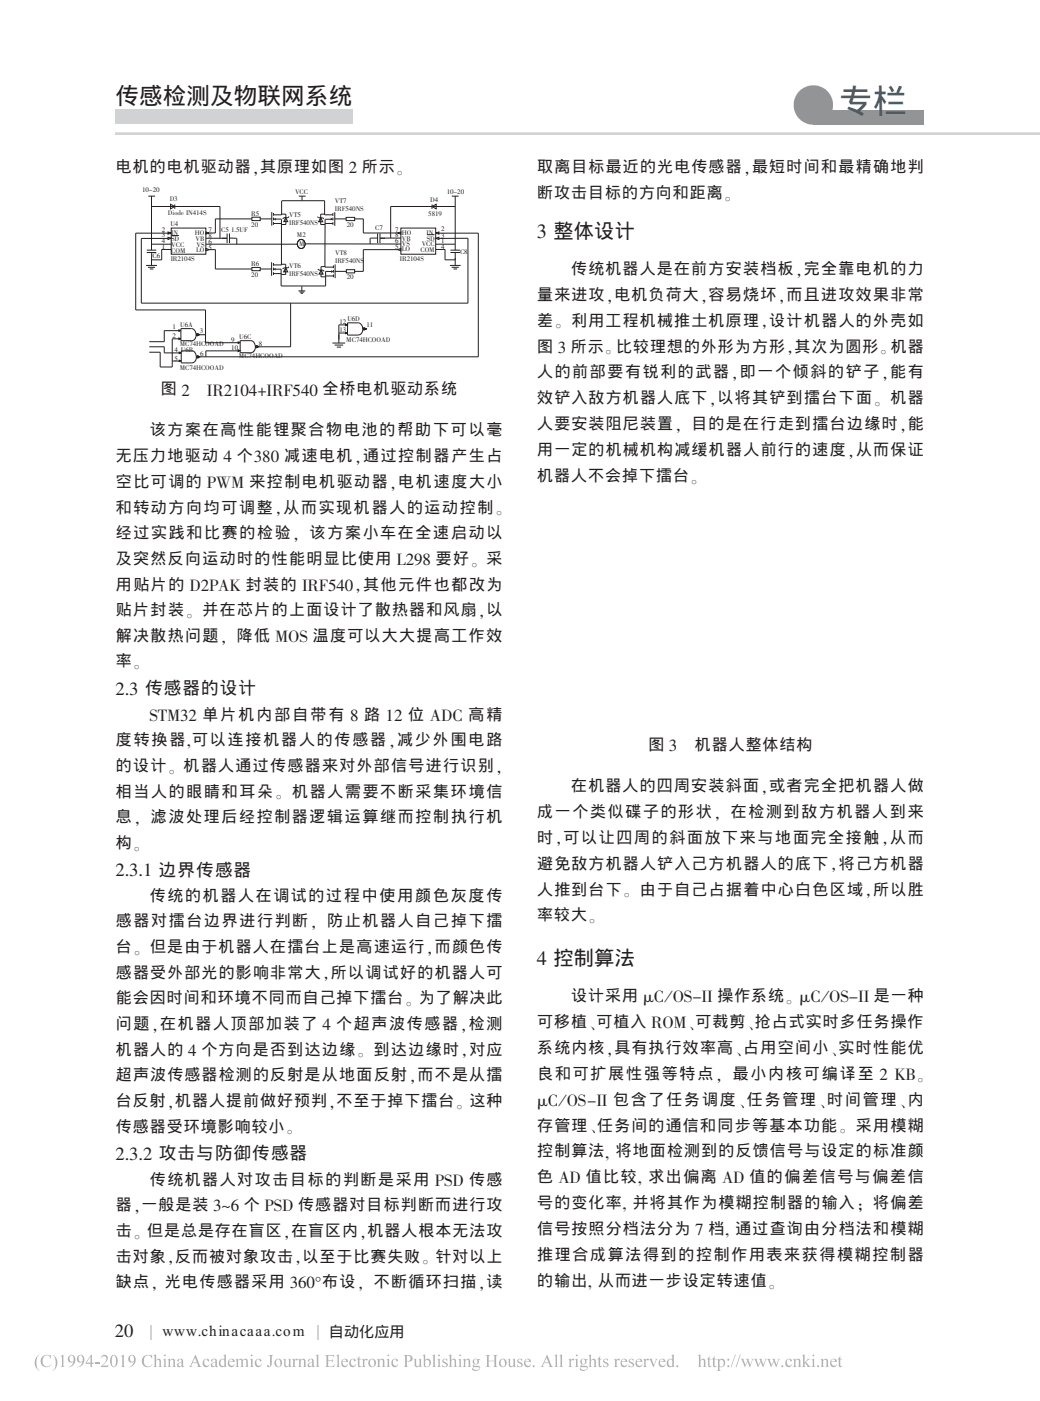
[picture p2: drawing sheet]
<svg xmlns="http://www.w3.org/2000/svg" width="216mm" height="291mm" viewBox="0 0 216 291" stroke-linecap="round" stroke-linejoin="round" font-family="sans-serif">
<path d="M24 27.8h192M66.1 275.2v3" fill="none" stroke="#d1d2d4" stroke-width=".28"/>
<path d="M31.4 275.2v3" fill="none" stroke="#d1d2d4" stroke-width=".32"/>
<path d="M57.1 45.5h1.3M58.5 45.5v9.5M58.5 44.5h.9v2.1h-.9M59.3 45.2l.5 .8h-.9zM60 45l-.2 .2h-.9l-.2 .3" fill="none" stroke="#231f20" stroke-width=".21"/>
<path d="M56.8 45.5l.5-.3v.6z" fill-rule="evenodd" fill="#231f20"/>
<g fill="none" stroke="#231f20" stroke-width=".21">
<path d="M28.2 48.4h6.7M29.4 49.5h5.5M30.3 55.1h2.3M30.5 52h2M30.5 52.5h2M30.7 55.5h1.5M30.8 40.7h1.4M31.1 55.9h.8M31.5 40.7v11.3M31.5 53.6v1.5M31.5 50.7h4.1M31.5 42.9h14.2v6.6"/>
<path d="M34.9 48.2l.7 .2-.7 .2zM34.9 49.3l.7 .2-.7 .2zM35.4 42.4l.9 .5-.9 .5zM35.6 51.8h-2v2.2h-2.1v-1.5M35.6 47.4h7.2v5.4h-7.2zM36.3 42.5v.9M42.8 48.2l.7 .2-.7 .2zM42.8 51.6l.7 .3-.7 .2zM42.8 50.7h18.9M42.8 49.5h4.4M47.2 48.5v2M47.7 48.5v2"/>
<path d="M47.7 49.5h1.4M49.2 49.5v1.2M52.3 45.5h-7.6v2.9h-1.2M52.3 45.1h1.7v.7h-1.7zM54 45.5h2.4M56.4 44.1v2.8M56.8 44.2v.6M56.8 45.2v.5M56.8 46.1v.6M56.8 46.4h1.7M58.5 41.8v2.8h-1.7"/>
</g>
<path d="M61.9 50.1a.89 .89 0 0 1 1.4 .1 .89 .89 0 0 1-.4 1.3 .91 .91 0 0 1-1-.4 .91 .91 0 0 1 0-1z" fill-rule="evenodd" fill="#fff"/>
<path d="M43.5 51.9h1.2v4M57.1 55.9h1.3M58.4 57h.9M58.5 54.9h.8v2.1M59.3 55.6l.5 .9h-.9zM60 55.4l-.2 .2-.9 .1-.2 .2M61.9 50.1a.89 .89 0 0 1 1.4 .1 .89 .89 0 0 1-.4 1.3 .91 .91 0 0 1-1-.4 .91 .91 0 0 1 0-1z" fill="none" stroke="#231f20" stroke-width=".21"/>
<path d="M56.7 55.9l.6-.3v.6z" fill-rule="evenodd" fill="#231f20"/>
<g fill="none" stroke="#231f20" stroke-width=".21">
<path d="M44.7 55.9h7.6M52.3 55.6h1.7v.6h-1.7zM54 55.9h2.4M56.4 54.5v2.8M56.8 54.6v.6M56.8 55.6v.6M56.8 56.5v.6M56.8 55h1.7M56.8 56.8h1.6M58.4 55.9v3.5h9.2M58.5 41.7h8.9M65.9 45l.2 .2 .9 .1 .2 .2"/>
<path d="M66.6 45.2l.4 .9h-.8zM67.5 44.5h-.9v2.1h.9M67.6 45.5h1.2"/>
</g>
<path d="M68.7 45.2l.5 .3-.5 .3z" fill-rule="evenodd" fill="#231f20"/>
<g fill="none" stroke="#231f20" stroke-width=".21">
<path d="M63.4 50.7h19.9M66 55.9l.3 .2h.8l.2 .3M66.7 57.5h.9M66.7 56.1l.4 .8h-.8zM67.4 41.7v2.9M67.5 44.6h1.6M67.5 46.4h1.6M67.5 45.5v7.1M67.6 55.4h-.9v2.1M67.6 56.4h1.3M69.1 44.2v.6M69.1 45.2v.6"/>
<path d="M69.1 46.1v.6M69.5 44.1v2.8M69.5 45.5h2.4M71.9 45.1h1.8v.7h-1.8zM73.7 45.5h1.8v2.9h7.1M76.9 49.5v1.2M76.9 49.5h1.5M78.4 48.5v2M78.9 48.5v2M78.9 49.5h1.1M79 49.5h4.3M82.6 48.4l.7-.2v.4z"/>
<path d="M82.6 51.9l.7-.3v.5zM82.6 51.9h-7.1v4.5M83.3 47.4h7.2v5.4h-7.2zM88.9 42.9h5.6M89.7 42.9l.9-.5v1zM89.7 42.5v.9M90.5 48.4l.7-.2v.4zM90.5 49.5l.7-.2v.4zM90.5 50.7h4M90.5 51.8h1.9v2.2h2.1M91.2 48.4h8.1M93.5 55.1h2.2"/>
<path d="M93.6 52h1.9M93.6 52.5h1.9M93.8 55.5h1.5M93.8 40.7h1.4M94.2 55.9h.7M94.5 40.7v11.3M94.5 52.5v2.6M97.2 49.5h-6"/>
</g>
<path d="M68.8 56.1l.5 .3-.5 .3z" fill-rule="evenodd" fill="#231f20"/>
<path d="M67.5 52.6v2.9h1.8M67.6 57.3h1.7M67.6 56.4v3M69.3 55.1v.6M69.3 56.1v.5M69.3 57v.6M69.5 56.4h2.4M69.6 54.9v2.9M71.9 56h1.8v.7h-1.8zM73.7 56.4h1.8M37.6 68.3h2.2a1.3 1.3 0 0 1 1 1.2 1.3 1.3 0 0 1-1 1.3h-2.2z" fill="none" stroke="#231f20" stroke-width=".21"/>
<circle cx="40.9" cy="69.5" r=".19" fill="#fff"/>
<g fill="none" stroke="#231f20" stroke-width=".21">
<path d="M37.1 68.5l.5 .2-.5 .1zM37.1 70.2l.5 .2-.5 .1zM37.6 72.9h2.3a1.31 1.31 0 0 1 .9 1.2 1.31 1.31 0 0 1-.9 1.3h-2.3zM41.1 69.3l.5 .2-.5 .2z"/>
<circle cx="40.9" cy="69.5" r=".19"/>
</g>
<circle cx="41" cy="74.1" r=".18" fill="#fff"/>
<g fill="none" stroke="#231f20" stroke-width=".21">
<path d="M31 72h3.1v1.3h3.1M35.8 75h1.4M37.1 68.7h-3v2.3h-3.1M37.1 70.4h-1.3v5.8h-2.5v-3h-2.3M37.2 73.1l.4 .2-.4 .1zM37.2 74.8l.4 .2-.4 .1zM41.2 74l.4 .1-.4 .2zM41.6 69.5h1.1M42.7 64.4v6.8h6.8M49.9 70.8h2.2a1.3 1.3 0 0 1 1 1.2 1.3 1.3 0 0 1-1 1.3h-2.2z"/>
<circle cx="41" cy="74.1" r=".18"/>
</g>
<circle cx="53.3" cy="72" r=".19" fill="#fff"/>
<g fill="none" stroke="#231f20" stroke-width=".21">
<path d="M41.6 74.1h57.7M49.5 71l.4 .1-.4 .2zM49.5 72.7l.4 .1-.4 .2zM49.5 72.9h-6.7v1.2M53.4 71.9l.5 .1-.5 .2zM72.2 67.1h2.2a1.32 1.32 0 0 1 1 1.2 1.32 1.32 0 0 1-1 1.3h-2.2z"/>
<circle cx="53.3" cy="72" r=".19"/>
</g>
<circle cx="75.6" cy="68.3" r=".19" fill="#fff"/>
<g fill="none" stroke="#231f20" stroke-width=".21">
<path d="M28.2 48.4v16h14.5M35.6 48.9h1.5M62.1 40.7h1.4M62.7 59.5v.9M62.7 40.7v1M88.7 48.7h1.5M88.9 42.9h-7.8v6.6M97.2 49.5v13.5h-67.8v-13.5M99.3 48.4v25.7M60.4 63v9h-6.5M62 60.4h1.4M62.2 60.7h1"/>
<path d="M62.4 60.9h.5M69 71.3h2.7M69.5 71.7h1.8M70 72.1h.8M70.4 69.2h1.4M71.8 67.3l.4 .2-.4 .2zM71.8 69l.4 .2-.4 .1zM71.8 67.5h-1.4v3.8M75.8 68.2l.4 .1-.4 .2z"/>
<circle cx="75.6" cy="68.3" r=".19"/>
</g>
<g fill="#939598">
<path d="M169 22.8h23v3.1h-23z" fill-rule="evenodd"/>
<circle cx="168.9" cy="21.8" r="4.1"/>
</g>
<path d="M24 22.7h49.3v3h-49.3z" fill-rule="evenodd" fill="#d1d2d4"/>
<g fill="#b3b3b3">
<path d="M153.7 281.3h.1l-.8 2.7h-.2z" fill-rule="evenodd"/>
<path d="M8.9 281.7a1.78 1.78 0 0 1 1.5-.2l.1-.1 .1 .9a.92 .92 0 0 0-1.1-.7 .92 .92 0 0 0-.6 1.1 .98 .98 0 0 0 .6 1.1 .98 .98 0 0 0 1.2-.5 1.24 1.24 0 0 1-1.9 .3 1.24 1.24 0 0 1 .1-1.9z" fill-rule="evenodd"/>
<path d="M91 281.5a.2 .2 0 0 1 .4 0 .2 .2 0 0 1-.4 0zM90.8 282.4l.5-.2 .1 1.5 .2 .2h-.8l.2-.1 .1-.2-.1-1.1z" fill-rule="evenodd"/>
<path d="M12.5 281.7l.7-.3v2.3l.3 .2h-.9l.2-.1 .1-1.7-.1-.4z" fill-rule="evenodd"/>
<path d="M46.4 281.5l.5-.2v2.4l.3 .1-.6 .2v-.3a.74 .74 0 0 1-1 0 .74 .74 0 0 1-.1-1l.5-.5 .6 .2v-.7zM46 282.5a.75 .75 0 0 0-.2 .7 .75 .75 0 0 0 .6 .5l.2-.1v-.8a.38 .38 0 0 0-.2-.4 .38 .38 0 0 0-.4 .1z" fill-rule="evenodd"/>
<path d="M16.3 281.5a.86 .86 0 0 1 1.1 .2 .86 .86 0 0 1 .1 1 1.38 1.38 0 0 1-1.5 1.2 1.21 1.21 0 0 0 1.1-1 .78 .78 0 0 1-1.1-.2 .78 .78 0 0 1 .3-1.2zM16.4 281.7a.64 .64 0 0 0-.1 .8 .64 .64 0 0 0 .8 .3 .74 .74 0 0 0-.5-1.2z" fill-rule="evenodd"/>
<path d="M122.2 281.5l.5-.2v1.2a.55 .55 0 0 1 .7-.2 .55 .55 0 0 1 .4 .7v.7l.2 .2h-.8l.2-.2v-1a.35 .35 0 0 0-.3-.3 .35 .35 0 0 0-.4 .3v1l.3 .2h-.8l.2-.1v-.2v-1.8v-.2z" fill-rule="evenodd"/>
<path d="M115.1 281.5l.6-.2v2.3v.2l.3 .1h-.9l.3-.1v-.2v-1.8l-.1-.2z" fill-rule="evenodd"/>
<path d="M21.2 281.6a.77 .77 0 0 1 1.1 .2 .77 .77 0 0 1-.2 1.1l-.8 .8h.9l.3-.2-.1 .4h-1.5a2.08 2.08 0 0 0 1.1-2 .62 .62 0 0 0-1 .2z" fill-rule="evenodd"/>
<path d="M23.2 281.6a.75 .75 0 0 1 .9-.1 .75 .75 0 0 1 .3 .9 1.09 1.09 0 0 1-1 1.5 1.75 1.75 0 0 1-.2-2.3zM23.5 281.5a2.28 2.28 0 0 0 0 2.3l.1 .1a1.76 1.76 0 0 0 .3-2.2z" fill-rule="evenodd"/>
<path d="M25 281.7l.7-.3v2.4l.3 .1h-.9l.3-.2v-1.6v-.4z" fill-rule="evenodd"/>
<path d="M89.7 281.5l.6-.2v2.4l.3 .2h-.9l.3-.1v-2.1z" fill-rule="evenodd"/>
<path d="M29.9 281.7a1.76 1.76 0 0 1 1.5-.2l.2-.1v.9a.9 .9 0 0 0-1.1-.7 .9 .9 0 0 0-.6 1.1 .96 .96 0 0 0 .6 1.1 .96 .96 0 0 0 1.2-.5 1.24 1.24 0 0 1-1.9 .3 1.24 1.24 0 0 1 .1-1.9z" fill-rule="evenodd"/>
<path d="M166.5 281.5l.6-.2v1.7l.6-.5-.1-.2h.7l-.9 .6 1 1h-.8l.1-.2-.6-.7v.8l.3 .1h-.9h.2l.1-.3v-1.9z" fill-rule="evenodd"/>
<path d="M34.1 281.5a.18 .18 0 0 1 .3 0 .18 .18 0 0 1-.3 0zM33.8 282.4l.6-.2v1.5l.3 .2h-.9l.3-.1v-.2v-1.1z" fill-rule="evenodd"/>
<path d="M34.7 282.4l.6-.2v.3a.54 .54 0 0 1 .7-.3 .54 .54 0 0 1 .3 .7v.8l.3 .2h-.8l.2-.2v-1l-.2-.3-.5 .3v1l.3 .2h-.9l.3-.1v-.2v-1.1z" fill-rule="evenodd"/>
<path d="M36.9 282.5a.62 .62 0 0 1 .7-.3 .62 .62 0 0 1 .4 .6v.9h.3l-.4 .3-.2-.3a.51 .51 0 0 1-.9 .1 .51 .51 0 0 1 .4-.8l.5-.1v-.3a.32 .32 0 0 0-.4-.2 .32 .32 0 0 0-.2 .4h-.2zM37.1 283.3a.34 .34 0 0 0 .1 .5 .34 .34 0 0 0 .5-.2v-.6z" fill-rule="evenodd"/>
<path d="M139.4 281.5l.5-.2v2.4l.3 .1-.6 .2v-.3a.74 .74 0 0 1-1 0 .74 .74 0 0 1 0-1l.4-.5 .6 .2v-.7zM139 282.5a.77 .77 0 0 0 .5 1.2l.1-.1v-.8a.39 .39 0 0 0-.2-.4 .39 .39 0 0 0-.4 .1z" fill-rule="evenodd"/>
<path d="M40.6 281.4l.9 2.1 .4 .4h-1l.2-.1-.1-.7h-1l-.3 .6 .3 .2h-.8l.3-.2zM40.5 282l-.5 1h.9z" fill-rule="evenodd"/>
<path d="M44 282.4a.62 .62 0 0 1 .7-.2 .62 .62 0 0 1 .3 .6l.1 .9h.2l-.4 .3-.2-.3a.51 .51 0 0 1-.9 .1 .51 .51 0 0 1 .5-.8l.4-.1v-.3a.36 .36 0 0 0-.4-.2 .36 .36 0 0 0-.3 .4l-.1-.1zM44.1 283.3v.2l.1 .3 .5-.2v-.6z" fill-rule="evenodd"/>
<path d="M156.6 282.3h.7l-.2 .1 .5 1.1 .3-.8-.3-.4h.7l-.1 .2 .4 1 .4-1.1-.3-.1h.5l-.7 1.7-.5-1.1-.6 1.1-.6-1.5z" fill-rule="evenodd"/>
<path d="M14.4 281.5a.93 .93 0 0 1 1.2 .3 .93 .93 0 0 1 0 1.2 1.34 1.34 0 0 1-1.5 .9 1.26 1.26 0 0 0 1.1-1 .77 .77 0 0 1-1.1-.3 .77 .77 0 0 1 .3-1.1zM14.7 281.6a.64 .64 0 0 0-.3 .8 .64 .64 0 0 0 .9 .3 .99 .99 0 0 0-.4-1.2z" fill-rule="evenodd"/>
<path d="M83.8 281.4h.9a.76 .76 0 0 1 1 .9 .76 .76 0 0 1-1.2 .5v.9l.3 .2h-1l.3-.1v-.3v-1.8zM84.5 281.6v1.1a.57 .57 0 0 0 .8-.6 .57 .57 0 0 0-.8-.5z" fill-rule="evenodd"/>
<path d="M31.8 281.5l.6-.2v1.2a.54 .54 0 0 1 .7-.3 .54 .54 0 0 1 .3 .8v.8l.3 .1h-.9l.3-.2v-1a.35 .35 0 0 0-.3-.3 .35 .35 0 0 0-.4 .3v1.1l.3 .1h-.8l.2-.2v-2z" fill-rule="evenodd"/>
<path d="M53.2 282.5a.56 .56 0 0 1 .6-.3 .56 .56 0 0 1 .4 .5 .27 .27 0 0 1-.3 0 .27 .27 0 0 1-.1-.3 .6 .6 0 0 0-.6 .3 .6 .6 0 0 0 .2 .8 .55 .55 0 0 0 .5 .2 .55 .55 0 0 0 .5-.4 .76 .76 0 0 1-1 .6 .76 .76 0 0 1-.5-1z" fill-rule="evenodd"/>
<path d="M55.7 281.4h1.1l-.4 .3v1.4a.58 .58 0 0 1-.2 .7 .58 .58 0 0 1-.7-.1l.1-.2 .4 .4 .1-.2v-2z" fill-rule="evenodd"/>
<path d="M56.9 283.1a.85 .85 0 0 1 1.7 0 .85 .85 0 0 1-1.7 0zM57.5 282.4a.99 .99 0 0 0 .4 1.5 .85 .85 0 0 0 .3-.9 .85 .85 0 0 0-.6-.7z" fill-rule="evenodd"/>
<path d="M60.6 282.4l.6-.2v.4l.3-.3h.3a.23 .23 0 0 1-.1 .3 .23 .23 0 0 1-.3-.1l-.2 .2v1l.3 .2h-.9l.3-.1v-1.3z" fill-rule="evenodd"/>
<path d="M64.1 282.4a.62 .62 0 0 1 .7-.2 .62 .62 0 0 1 .4 .6v.9h.2l-.3 .3-.3-.3a.51 .51 0 0 1-.9 .1 .51 .51 0 0 1 .5-.8l.4-.1v-.3a.36 .36 0 0 0-.4-.2 .36 .36 0 0 0-.2 .4l-.2-.1zM64.2 283.3v.2l.2 .3 .4-.2v-.6z" fill-rule="evenodd"/>
<path d="M65.5 281.5l.6-.2v2.4l.3 .2h-.9l.3-.1v-2.1z" fill-rule="evenodd"/>
<path d="M69.8 281.5l.6-.2v2.3v.2l.3 .1h-.9l.3-.1v-.2v-1.8l-.1-.2z" fill-rule="evenodd"/>
<path d="M71.1 282.5a.67 .67 0 0 1 .7-.3 .67 .67 0 0 1 .5 .7h-1.2a.6 .6 0 0 0 .4 .7 .6 .6 0 0 0 .7-.3 .73 .73 0 0 1-.9 .7 .73 .73 0 0 1-.4-1.1zM71.3 282.4l-.2 .4h.8a.4 .4 0 0 0-.2-.4 .4 .4 0 0 0-.4 0z" fill-rule="evenodd"/>
<path d="M72.8 282.5a.56 .56 0 0 1 .6-.3 .56 .56 0 0 1 .4 .5 .27 .27 0 0 1-.3 0 .27 .27 0 0 1-.1-.3 .6 .6 0 0 0-.6 .3 .6 .6 0 0 0 .2 .8 .55 .55 0 0 0 .5 .2 .55 .55 0 0 0 .5-.4 .76 .76 0 0 1-1 .6 .76 .76 0 0 1-.4-1z" fill-rule="evenodd"/>
<path d="M75.1 282.4l.6-.2v.4l.4-.4a.18 .18 0 0 1 .2 .1 .18 .18 0 0 1-.1 .3l-.3-.1-.2 .2v1.1l.3 .1h-.9l.2-.1 .1-.2-.1-1.1z" fill-rule="evenodd"/>
<path d="M76.4 283.1a.85 .85 0 0 1 1.7 0 .85 .85 0 0 1-1.7 0zM77 282.5a.86 .86 0 0 0 .5 1.3 .91 .91 0 0 0-.4-1.5z" fill-rule="evenodd"/>
<path d="M107.6 282.4l.8-.2v.6a.44 .44 0 0 0-.3-.4 .44 .44 0 0 0-.5 .1l.3 .4a.59 .59 0 0 1 .6 .8 .59 .59 0 0 1-.9 .2l-.2 .1v-.6a.48 .48 0 0 0 .4 .4 .48 .48 0 0 0 .5-.2l-.1-.2-.8-.6z" fill-rule="evenodd"/>
<path d="M80.5 281.5a.19 .19 0 0 1 .3 0 .19 .19 0 0 1-.3 0zM80.2 282.4l.6-.2v1.6l.3 .1h-.8l.2-.2v-1.2z" fill-rule="evenodd"/>
<path d="M137 282.5a.67 .67 0 0 1 .8-.3 .67 .67 0 0 1 .4 .7h-1.1a.6 .6 0 0 0 .3 .8 .6 .6 0 0 0 .8-.4 .74 .74 0 0 1-1 .7 .74 .74 0 0 1-.4-1.1zM137.2 282.4l-.1 .4h.7a.39 .39 0 0 0-.2-.4 .39 .39 0 0 0-.4 0z" fill-rule="evenodd"/>
<path d="M47.6 282.5a.67 .67 0 0 1 .7-.3 .67 .67 0 0 1 .5 .7h-1.2a.6 .6 0 0 0 .4 .8 .6 .6 0 0 0 .7-.4 .74 .74 0 0 1-.9 .7 .74 .74 0 0 1-.5-1.1zM47.7 282.4l-.1 .4h.8a.39 .39 0 0 0-.2-.4 .39 .39 0 0 0-.5 0z" fill-rule="evenodd"/>
<path d="M85.8 282.3h.6v1.1a.36 .36 0 0 0 .3 .4 .36 .36 0 0 0 .4-.3v-1.1l-.2-.1h.6v1.4l.2 .1-.6 .2v-.3a.54 .54 0 0 1-.6 .3 .54 .54 0 0 1-.4-.7v-.9z" fill-rule="evenodd"/>
<path d="M87.7 281.5l.6-.2v1.2a.7 .7 0 0 1 1-.1 .7 .7 0 0 1 .2 .9 .92 .92 0 0 1-1.5 .5v-2l-.1-.2zM88.3 282.7v1a.65 .65 0 0 0 1-.4 .65 .65 0 0 0-.7-.8z" fill-rule="evenodd"/>
<path d="M27 281.5a.86 .86 0 0 1 1 .2 .86 .86 0 0 1 .2 1 1.38 1.38 0 0 1-1.5 1.2 1.21 1.21 0 0 0 1.1-1 .78 .78 0 0 1-1.1-.2 .78 .78 0 0 1 .3-1.2zM27.2 281.6a.65 .65 0 0 0-.2 .8 .65 .65 0 0 0 .8 .3 .8 .8 0 0 0-.6-1.1z" fill-rule="evenodd"/>
<path d="M10.9 281.4a1.91 1.91 0 0 1 0 3.4 2.47 2.47 0 0 0 0-3.4z" fill-rule="evenodd"/>
<path d="M92 282.4l.9-.2v.6a.47 .47 0 0 0-.3-.4 .47 .47 0 0 0-.5 .1l.3 .4a.59 .59 0 0 1 .5 .8 .59 .59 0 0 1-.9 .2l-.1 .1v-.6a.48 .48 0 0 0 .3 .4 .48 .48 0 0 0 .5-.2l-.1-.2-.7-.4z" fill-rule="evenodd"/>
<path d="M74.6 281.7v.6h.4l-.4 .1 .1 1.2 .1 .2 .3-.1a.39 .39 0 0 1-.5 .3 .39 .39 0 0 1-.3-.5v-1.1l-.3-.1z" fill-rule="evenodd"/>
<path d="M95.4 281.5a.18 .18 0 0 1 .3 0 .18 .18 0 0 1-.3 0zM95.1 282.4l.6-.2v1.5l.3 .2h-.9l.3-.1v-.2v-1.1z" fill-rule="evenodd"/>
<path d="M103.6 283.1a.85 .85 0 0 1 1.7 0 .85 .85 0 0 1-1.7 0zM104.2 282.4a.99 .99 0 0 0 .3 1.5 .85 .85 0 0 0 .4-.9 .85 .85 0 0 0-.6-.7z" fill-rule="evenodd"/>
<path d="M144.9 281.5l.6-.2v1.2a.55 .55 0 0 1 .7-.3 .55 .55 0 0 1 .3 .8v.8l.3 .1h-.9l.3-.2v-1a.35 .35 0 0 0-.3-.3 .35 .35 0 0 0-.4 .3v1.1l.2 .1h-.8l.3-.1v-2.1z" fill-rule="evenodd"/>
<path d="M174.4 281.7l.1 .6h.4l-.4 .1v1.2l.2 .2 .2-.1a.38 .38 0 0 1-.4 .3 .38 .38 0 0 1-.3-.5v-1.1l-.3-.1z" fill-rule="evenodd"/>
<path d="M100.8 281.4h1l-.3 .3v.9h1.2v-1l-.4-.2h1.1l-.3 .2-.1 .3 .1 1.8 .3 .2h-1.1l.4-.1v-1.1h-1.2v1.1l.3 .1h-1l.3-.1v-.3v-1.9z" fill-rule="evenodd"/>
<path d="M58.7 282.3h.6v1.1a.36 .36 0 0 0 .3 .4 .36 .36 0 0 0 .4-.3v-1.1l-.2-.1h.5v1.4l.3 .1-.6 .2v-.3a.52 .52 0 0 1-.6 .3 .52 .52 0 0 1-.4-.7v-.9z" fill-rule="evenodd"/>
<path d="M105.4 282.3h.5v1.1a.36 .36 0 0 0 .3 .4 .36 .36 0 0 0 .4-.3v-1.1l-.2-.1h.6v1.4l.2 .1-.6 .2v-.3a.52 .52 0 0 1-.6 .3 .52 .52 0 0 1-.3-.7l-.1-.9z" fill-rule="evenodd"/>
<path d="M113.6 281.4l.9 2.1 .4 .4h-1l.3-.1-.2-.7h-1l-.3 .6 .3 .2h-.7l.3-.2zM113.5 282l-.5 1h.9z" fill-rule="evenodd"/>
<path d="M61.8 282.4l.6-.2v.3a.54 .54 0 0 1 .7-.3 .54 .54 0 0 1 .4 .7v.9l.2 .1h-.8l.2-.2v-.8v-.4l-.2-.1-.5 .3v1l.3 .2h-.8l.2-.2v-1.2z" fill-rule="evenodd"/>
<path d="M132.2 282.5a.67 .67 0 0 1 .8-.3 .67 .67 0 0 1 .4 .7h-1.1a.6 .6 0 0 0 .3 .8 .6 .6 0 0 0 .8-.4 .74 .74 0 0 1-1 .7 .74 .74 0 0 1-.4-1.1zM132.4 282.4l-.1 .4h.7a.39 .39 0 0 0-.2-.4 .39 .39 0 0 0-.4 0z" fill-rule="evenodd"/>
<path d="M78.2 282.4l.6-.2v.3a.54 .54 0 0 1 .7-.3 .54 .54 0 0 1 .3 .7v.9l.3 .1h-.8l.2-.2v-.8l-.1-.4-.2-.1-.4 .3v1l.3 .2h-.9l.3-.2v-1.2z" fill-rule="evenodd"/>
<path d="M116.2 281.5l.5-.2v2.5l.3 .1h-.8l.2-.3v-1.9z" fill-rule="evenodd"/>
<path d="M151.1 282.4a.2 .2 0 0 1 .4 0 .2 .2 0 0 1-.4 0zM151 283.8a.25 .25 0 0 1 .5 0 .25 .25 0 0 1-.5 0z" fill-rule="evenodd"/>
<path d="M93.1 281.5l.6-.2v1.2a.54 .54 0 0 1 .7-.3 .54 .54 0 0 1 .3 .8l.1 .8 .2 .1h-.8l.2-.2v-1a.35 .35 0 0 0-.3-.3 .35 .35 0 0 0-.4 .3v1.1l.3 .1h-.8l.2-.2v-2z" fill-rule="evenodd"/>
<path d="M18.9 281.4h.2v1.6h.3v.3h-.3v.6h-.3v-.6h-1v-.2zM18.8 281.8l-.8 1.2h.8z" fill-rule="evenodd"/>
<path d="M124.6 281.7v.6h.4l-.4 .1v1.2l.2 .2 .3-.1a.38 .38 0 0 1-.5 .3 .38 .38 0 0 1-.3-.5v-1.1l-.3-.1z" fill-rule="evenodd"/>
<path d="M125.4 282.4l.9-.2v.6a.45 .45 0 0 0-.3-.4 .45 .45 0 0 0-.5 .1v.2l.3 .2a.59 .59 0 0 1 .5 .8 .59 .59 0 0 1-.9 .2l-.1 .1v-.6a.45 .45 0 0 0 .3 .4 .45 .45 0 0 0 .5-.2l-.1-.2-.7-.4z" fill-rule="evenodd"/>
<path d="M109.1 282.5a.67 .67 0 0 1 .7-.3 .67 .67 0 0 1 .5 .7h-1.2a.6 .6 0 0 0 .4 .8 .6 .6 0 0 0 .7-.4 .74 .74 0 0 1-.9 .7 .74 .74 0 0 1-.4-1.1zM109.3 282.4l-.2 .4h.8a.39 .39 0 0 0-.2-.4 .39 .39 0 0 0-.4 0z" fill-rule="evenodd"/>
<path d="M48.9 282.4l.5-.2v.4a.55 .55 0 0 1 .5-.4 .55 .55 0 0 1 .5 .4 .53 .53 0 0 1 .7-.4 .53 .53 0 0 1 .4 .7v.9l.2 .1h-.8l.3-.1v-1a.35 .35 0 0 0-.4-.4 .35 .35 0 0 0-.4 .3v1.1l.3 .1h-.8l.2-.1v-1a.37 .37 0 0 0-.2-.4 .37 .37 0 0 0-.5 .2l.1 1.2 .2 .1h-.8l.2-.1v-.2v-1.1z" fill-rule="evenodd"/>
<path d="M129.1 282.5a.67 .67 0 0 1 .7-.3 .67 .67 0 0 1 .5 .7h-1.2a.6 .6 0 0 0 .4 .7 .6 .6 0 0 0 .7-.3 .73 .73 0 0 1-.9 .7 .73 .73 0 0 1-.4-1.1zM129.3 282.4l-.2 .4h.8a.4 .4 0 0 0-.2-.4 .4 .4 0 0 0-.4 0z" fill-rule="evenodd"/>
<path d="M130.7 282.4l.9-.2v.6a.44 .44 0 0 0-.3-.4 .44 .44 0 0 0-.5 .1l.3 .4a.59 .59 0 0 1 .5 .8 .59 .59 0 0 1-.9 .2l-.1 .1v-.6a.48 .48 0 0 0 .3 .4 .48 .48 0 0 0 .5-.2v-.2l-.8-.6z" fill-rule="evenodd"/>
<path d="M96.1 282.4l.5-.2v.3a.54 .54 0 0 1 .7-.3 .54 .54 0 0 1 .3 .7l.1 .8 .2 .2h-.8l.2-.2v-1l-.2-.3-.5 .3v1l.3 .2h-.8l.2-.1v-.2v-1.1z" fill-rule="evenodd"/>
<path d="M133.5 282.4l.6-.2v.4l.4-.4a.18 .18 0 0 1 .3 .1 .18 .18 0 0 1-.2 .3l-.3-.1-.2 .2v1.1l.3 .1h-.9l.3-.1v-.2v-1.1z" fill-rule="evenodd"/>
<path d="M148.8 282.4l.6-.2v.4a.62 .62 0 0 1 .8-.3 .62 .62 0 0 1 .4 .7 .76 .76 0 0 1-.3 .8 .76 .76 0 0 1-.9 0v.7l.3 .3h-.9l.3-.2v-2.1zM149.6 282.6l-.2 .1v.6a.47 .47 0 0 0 .6 .6 .47 .47 0 0 0 .3-.7 .5 .5 0 0 0-.1-.6 .5 .5 0 0 0-.6 0z" fill-rule="evenodd"/>
<path d="M81.5 282.5a.56 .56 0 0 1 .6-.3 .56 .56 0 0 1 .5 .5 .27 .27 0 0 1-.3 0 .27 .27 0 0 1-.1-.3 .6 .6 0 0 0-.6 .3 .6 .6 0 0 0 .1 .8 .55 .55 0 0 0 .6 .2 .55 .55 0 0 0 .4-.4 .76 .76 0 0 1-.9 .6 .76 .76 0 0 1-.5-1z" fill-rule="evenodd"/>
<path d="M19.7 282.9h1v.3h-1z" fill-rule="evenodd"/>
<path d="M120.7 282.4l.5-.2 .9 .2-.1 .1h-.3a.68 .68 0 0 1-.1 .8 .68 .68 0 0 1-.8 .1v.2l.2 .1a.75 .75 0 0 1 1.1 .5 .93 .93 0 0 1-.8 .6 .93 .93 0 0 1-.9-.5l.3-.4-.2-.2 .3-.4-.3-.3zM120.9 282.4a.49 .49 0 0 0-.1 .6 .49 .49 0 0 0 .6 .2 .5 .5 0 0 0 .1-.6 .5 .5 0 0 0-.6-.2zM120.8 283.9l-.2 .3a.72 .72 0 0 0 .7 .3 .72 .72 0 0 0 .6-.4z" fill-rule="evenodd"/>
<path d="M52.1 281.5a.2 .2 0 0 1 .4 0 .2 .2 0 0 1-.4 0zM51.9 282.4l.6-.2v1.6l.2 .1h-.8l.2-.2v-1.2z" fill-rule="evenodd"/>
<path d="M98.4 282.4l.4-.2 .9 .2-.3 .1a.68 .68 0 0 1-.1 .8 .68 .68 0 0 1-.8 .1l-.1 .2 .2 .1a.72 .72 0 0 1 1.1 .5 .9 .9 0 0 1-.8 .6 .9 .9 0 0 1-.8-.5l.3-.4-.2-.3 .3-.3-.3-.3zM98.6 282.4a.49 .49 0 0 0-.1 .6 .49 .49 0 0 0 .6 .2 .5 .5 0 0 0 .1-.6 .5 .5 0 0 0-.6-.2zM98.5 283.9l-.2 .3a.73 .73 0 0 0 .7 .3 .73 .73 0 0 0 .6-.4z" fill-rule="evenodd"/>
<path d="M147.3 281.7l.1 .6h.3l-.3 .1v1.2l.1 .2 .3-.1a.38 .38 0 0 1-.4 .3 .38 .38 0 0 1-.3-.5v-1.1l-.3-.1z" fill-rule="evenodd"/>
<path d="M148.3 281.7l.1 .6h.4l-.4 .1v1.2l.2 .2 .2-.1a.38 .38 0 0 1-.4 .3 .38 .38 0 0 1-.3-.5v-1.1l-.3-.1z" fill-rule="evenodd"/>
<path d="M134.8 282.3h.8l-.2 .2 .4 1 .4-1.1-.2-.1h.6l-.9 1.7-.7-1.6z" fill-rule="evenodd"/>
<path d="M170.4 282.4l.6-.2v.3a.54 .54 0 0 1 .6-.3 .54 .54 0 0 1 .4 .7v.9l.2 .1h-.8l.3-.2v-.8l-.1-.4-.2-.1-.4 .3v1l.2 .2h-.8l.2-.2v-1.2z" fill-rule="evenodd"/>
<path d="M152.7 281.3h.1l-.9 2.7h-.1z" fill-rule="evenodd"/>
<path d="M7.8 281.6l.4-.2a2.47 2.47 0 0 0 0 3.4 1.93 1.93 0 0 1-.4-3.2z" fill-rule="evenodd"/>
<path d="M153.8 282.3h.8l-.2 .2 .4 1 .4-.8-.3-.4h.7l-.2 .2 .5 1 .3-1.1-.2-.1h.5l-.2 .2-.5 1.5-.5-1.1-.6 1.1-.6-1.5z" fill-rule="evenodd"/>
<path d="M42.3 282.5a.59 .59 0 0 1 .7-.3 .59 .59 0 0 1 .4 .5 .29 .29 0 0 1-.3 0 .29 .29 0 0 1-.1-.3 .6 .6 0 0 0-.6 .3 .6 .6 0 0 0 .1 .8 .55 .55 0 0 0 .6 .2 .55 .55 0 0 0 .4-.4 .76 .76 0 0 1-.9 .7 .76 .76 0 0 1-.5-1.1z" fill-rule="evenodd"/>
<path d="M159.3 282.3h.7l-.1 .3 .4 .9 .4-.8-.4-.4h.7l-.1 .2 .4 1 .4-1-.2-.2h.5l-.3 .2-.4 1.5-.6-1.1-.6 1.1z" fill-rule="evenodd"/>
<path d="M67.5 281.4h1.9v.6l-.2-.4h-1v1l.8-.1 .1-.3v.9l-.2-.4h-.7v1l.1 .1a.9 .9 0 0 0 1.2-.5l-.1 .6h-1.9l.2-.1 .1-.3v-1.8z" fill-rule="evenodd"/>
<path d="M163.3 282.5a.59 .59 0 0 1 .7-.3 .59 .59 0 0 1 .4 .5 .29 .29 0 0 1-.3 0 .29 .29 0 0 1-.1-.3 .6 .6 0 0 0-.6 .3 .6 .6 0 0 0 .1 .8 .55 .55 0 0 0 .6 .2 .55 .55 0 0 0 .4-.4 .76 .76 0 0 1-.9 .7 .76 .76 0 0 1-.5-1.1z" fill-rule="evenodd"/>
<path d="M164.6 282.4l.6-.2v.3a.54 .54 0 0 1 .7-.3 .54 .54 0 0 1 .3 .7v.8l.3 .2h-.8l.2-.2v-1l-.2-.3-.5 .3v1l.3 .2h-.9l.3-.1v-.2v-1.1z" fill-rule="evenodd"/>
<path d="M127.5 282.4l.6-.2v.4l.2-.3 .3-.1a.2 .2 0 0 1 0 .4 .2 .2 0 0 1-.3-.1l-.2 .2v1l.3 .2h-.9l.2-.1v-1.3z" fill-rule="evenodd"/>
<path d="M168.7 281.5a.2 .2 0 0 1 .4 0 .2 .2 0 0 1-.4 0zM168.5 282.4l.6-.2v1.5l.3 .2h-.9l.3-.1v-.2v-1.1z" fill-rule="evenodd"/>
<path d="M118 282.4l.6-.2v.4l.4-.4a.18 .18 0 0 1 .2 .1 .18 .18 0 0 1-.1 .3l-.3-.1-.2 .2v1.1l.3 .1h-.9l.2-.1 .1-.2-.1-1.1z" fill-rule="evenodd"/>
<path d="M172.6 282.5a.67 .67 0 0 1 .8-.3 .67 .67 0 0 1 .4 .7h-1.2a.6 .6 0 0 0 .4 .7 .6 .6 0 0 0 .8-.3 .73 .73 0 0 1-1 .7 .73 .73 0 0 1-.4-1.1zM172.8 282.4l-.2 .4h.9a.4 .4 0 0 0-.3-.4 .4 .4 0 0 0-.4 0z" fill-rule="evenodd"/>
<path d="M119.6 281.5a.2 .2 0 0 1 .4 0 .2 .2 0 0 1-.4 0zM119.3 282.4l.6-.2v1.5l.3 .2h-.8l.2-.1v-1.3z" fill-rule="evenodd"/>
<circle cx="162.5" cy="283.8" r=".22"/>
<circle cx="169.9" cy="283.8" r=".22"/>
<circle cx="110.8" cy="283.8" r=".22"/>
<circle cx="140.7" cy="283.8" r=".22"/>
</g>
<text font-size="7.1" fill="#066792" x="174.3" y="23.4">专栏</text>
<text font-size="4.9" fill="#231f20" x="24" y="21.6">传感检测及物联网系统</text>
<g font-size="4.2" fill="#231f20">
<text x="111.5" y="49.5">3 整体设计</text>
<text x="111.5" y="200.5">4 控制算法</text>
</g>
<g font-size="3.9" fill="#231f20">
<text x="24" y="144.3">2.3 传感器的设计</text>
<text x="24" y="181.9">2.3.1 边界传感器</text>
<text x="24" y="240.9">2.3.2 攻击与防御传感器</text>
<text x="23.8" y="277.8">20</text>
</g>
<g font-size="3.5" fill="#231f20">
<text x="43" y="82.2">IR2104+IRF540 全桥电机驱动系统</text>
<text x="31" y="149.7">STM32 单片机内部自带有 8 路 12 位 ADC 高精</text>
<text x="111.5" y="229.7">μC／OS-II 包含了任务调度、 任务管理、 时间管理、 内</text>
</g>
<g font-size="3.3" fill="#231f20">
<text x="24.1" y="35.7">电机的电机驱动器， 其原理如图 2 所示。</text>
<text x="111.6" y="35.7">取离目标最近的光电传感器， 最短时间和最精确地判</text>
<text x="111.6" y="41.1">断攻击目标的方向和距离。</text>
<text x="118.6" y="56.9">传统机器人是在前方安装档板， 完全靠电机的力</text>
<text x="111.6" y="62.3">量来进攻， 电机负荷大， 容易烧坏， 而且进攻效果非常</text>
<text x="111.6" y="67.6">差。</text>
<text x="118.7" y="67.6">利用工程机械推土机原理， 设计机器人的外壳如</text>
<text x="111.6" y="73">图 3 所示。 比较理想的外形为方形， 其次为圆形。 机器</text>
<text x="33.4" y="81.9">图 2</text>
<text x="111.6" y="78.4">人的前部要有锐利的武器， 即一个倾斜的铲子， 能有</text>
<text x="111.6" y="83.8">效铲入敌方机器人底下， 以将其铲到擂台下面。</text>
<text x="185" y="83.8">机器</text>
<text x="111.6" y="89.1">人要安装阻尼装置，</text>
<text x="143.6" y="89.1">目的是在行走到擂台边缘时， 能</text>
<text x="24.1" y="95.8">无压力地驱动 4 个380 减速电机， 通过控制器产生占</text>
<text x="31.1" y="90.4">该方案在高性能锂聚合物电池的帮助下可以毫</text>
<text x="111.6" y="94.5">用一定的机械机构减缓机器人前行的速度， 从而保证</text>
<text x="24.1" y="101.2">空比可调的 PWM 来控制电机驱动器， 电机速度大小</text>
<text x="111.6" y="99.9">机器人不会掉下擂台。</text>
<text x="24.1" y="106.5">和转动方向均可调整， 从而实现机器人的运动控制。</text>
<text x="24.1" y="111.8">经过实践和比赛的检验，</text>
<text x="64.3" y="111.8">该方案小车在全速启动以</text>
<text x="24.1" y="117.1">及突然反向运动时的性能明显比使用 L298 要好。</text>
<text x="101.1" y="117.1">采</text>
<text x="24.1" y="122.4">用贴片的 D2PAK 封装的 IRF540， 其他元件也都改为</text>
<text x="24.1" y="127.8">贴片封装。</text>
<text x="42.1" y="127.8">并在芯片的上面设计了散热器和风扇， 以</text>
<text x="24.1" y="133.1">解决散热问题，</text>
<text x="49.2" y="133.1">降低 MOS 温度可以大大提高工作效</text>
<text x="24.1" y="138.4">率。</text>
<text x="24.1" y="154.8">度转换器,可以连接机器人的传感器， 减少外围电路</text>
<text x="134.7" y="155.8">图 3</text>
<text x="144.3" y="155.8">机器人整体结构</text>
<text x="24.1" y="160.1">的设计。</text>
<text x="38.1" y="160.1">机器人通过传感器来对外部信号进行识别，</text>
<text x="24.1" y="165.4">相当人的眼睛和耳朵。</text>
<text x="60.7" y="165.4">机器人需要不断采集环境信</text>
<text x="118.6" y="164.3">在机器人的四周安装斜面， 或者完全把机器人做</text>
<text x="24.1" y="170.7">息，</text>
<text x="31.3" y="170.7">滤波处理后经控制器逻辑运算继而控制执行机</text>
<text x="111.6" y="169.7">成一个类似碟子的形状，</text>
<text x="151.8" y="169.7">在检测到敌方机器人到来</text>
<text x="24.1" y="176.1">构。</text>
<text x="111.6" y="175">时， 可以让四周的斜面放下来与地面完全接触， 从而</text>
<text x="111.6" y="180.4">避免敌方机器人铲入己方机器人的底下， 将己方机器</text>
<text x="111.6" y="185.8">人推到台下。</text>
<text x="132.9" y="185.8">由于自己占据着中心白色区域， 所以胜</text>
<text x="31.1" y="187.1">传统的机器人在调试的过程中使用颜色灰度传</text>
<text x="111.6" y="191.2">率较大。</text>
<text x="24.1" y="192.4">感器对擂台边界进行判断，</text>
<text x="24.1" y="197.8">台。</text>
<text x="31.2" y="197.8">但是由于机器人在擂台上是高速运行， 而颜色传</text>
<text x="68" y="192.4">防止机器人自己掉下擂</text>
<text x="24.1" y="203.1">感器受外部光的影响非常大， 所以调试好的机器人可</text>
<text x="24.1" y="208.4">能会因时间和环境不同而自己掉下擂台。 为了解决此</text>
<text x="118.6" y="208">设计采用 μC／OS-II 操作系统。 μC／OS-II 是一种</text>
<text x="24.1" y="213.7">问题， 在机器人顶部加装了 4 个超声波传感器， 检测</text>
<text x="111.6" y="213.3">可移植、 可植入 ROM、 可裁剪、 抢占式实时多任务操作</text>
<text x="24.1" y="219">机器人的 4 个方向是否到达边缘。</text>
<text x="77.7" y="219">到达边缘时， 对应</text>
<text x="111.6" y="218.7">系统内核， 具有执行效率高、 占用空间小、 实时性能优</text>
<text x="24.1" y="224.4">超声波传感器检测的反射是从地面反射， 而不是从擂</text>
<text x="111.6" y="224.1">良和可扩展性强等特点，</text>
<text x="152.2" y="224.1">最小内核可编译至 2 KB。</text>
<text x="24.1" y="229.7">台反射， 机器人提前做好预判， 不至于掉下擂台。 这种</text>
<text x="24.1" y="235">传感器受环境影响较小。</text>
<text x="111.6" y="234.8">存管理、 任务间的通信和同步等基本功能。</text>
<text x="177.8" y="234.8">采用模糊</text>
<text x="111.6" y="240.2">控制算法, 将地面检测到的反馈信号与设定的标准颜</text>
<text x="111.6" y="245.6">色 AD 值比较, 求出偏离 AD 值的偏差信号与偏差信</text>
<text x="24.1" y="251.4">器， 一般是装 3～6 个 PSD 传感器对目标判断而进行攻</text>
<text x="31.1" y="246.1">传统机器人对攻击目标的判断是采用 PSD 传感</text>
<text x="111.6" y="251">号的变化率, 并将其作为模糊控制器的输入；</text>
<text x="181.4" y="251">将偏差</text>
<text x="24.1" y="256.7">击。 但是总是存在盲区， 在盲区内， 机器人根本无法攻</text>
<text x="111.6" y="256.3">信号按照分档法分为 7 档, 通过查询由分档法和模糊</text>
<text x="24.1" y="262">击对象， 反而被对象攻击， 以至于比赛失败。 针对以上</text>
<text x="111.6" y="261.7">推理合成算法得到的控制作用表来获得模糊控制器</text>
<text x="24.1" y="267.4">缺点，</text>
<text x="34.3" y="267.4">光电传感器采用 360°布设，</text>
<text x="77.7" y="267.4">不断循环扫描， 读</text>
<text x="111.6" y="267.1">的输出, 从而进一步设定转速值。</text>
</g>
<g font-size="3.1" fill="#231f20">
<text x="33.7" y="277.5">www.chinacaaa.com</text>
<text x="68.3" y="277.8">自动化应用</text>
</g>
<g font-size="1.4" fill="#231f20">
<text x="29.5" y="39.9">10-20</text>
<text x="35.2" y="41.8">D3</text>
<text x="61.3" y="40.3">VCC</text>
<text x="89.3" y="42">D4</text>
<text x="92.8" y="40.3">10-20</text>
<text x="34.9" y="44.7">Diode IN414S</text>
<text x="35.4" y="46.8">U4</text>
<text x="52.2" y="44.8">R5</text>
<text x="52.2" y="47.1">20</text>
<text x="60.1" y="45.1">VT5</text>
<text x="60.1" y="46.7">IRF540NS</text>
<text x="69.6" y="42.3">VT7</text>
<text x="69.6" y="43.9">IRF540NS</text>
<text x="72" y="47.2">20</text>
<text x="77.9" y="47.7">C7</text>
<text x="89" y="44.8">5819</text>
<text x="31.7" y="53.6">C6</text>
<text x="33.6" y="48.3">2</text>
<text x="33.6" y="49.3">3</text>
<text x="33.6" y="50.5">4</text>
<text x="33.6" y="51.7">1</text>
<text x="35.6" y="48.9">IN</text>
<text x="35.6" y="50.1">SD</text>
<text x="35.6" y="52.6">COM</text>
<text x="35.6" y="51.3">VCC</text>
<text x="40.5" y="48.8">HO</text>
<text x="40.6" y="50">VB</text>
<text x="40.7" y="52.4">LO</text>
<text x="40.8" y="51.2">VS</text>
<text x="43.3" y="48.1">7</text>
<text x="43.3" y="49.4">8</text>
<text x="43.3" y="50.6">6</text>
<text x="43.3" y="51.8">5</text>
<text x="46" y="48.2">C5 1.5UF</text>
<text x="61.7" y="49.3">M2</text>
<text x="62.1" y="51.1">M</text>
<text x="69.6" y="52.9">VT8</text>
<text x="82" y="48.1">7</text>
<text x="82" y="49.3">8</text>
<text x="82" y="50.4">6</text>
<text x="82" y="51.7">5</text>
<text x="83.5" y="48.9">HO</text>
<text x="83.5" y="50.1">VB</text>
<text x="83.5" y="51">VS</text>
<text x="83.5" y="52.2">LO</text>
<text x="87.3" y="52.4">COM</text>
<text x="87.6" y="51.2">VCC</text>
<text x="88.6" y="48.8">IN</text>
<text x="88.6" y="50">SD</text>
<text x="91.6" y="48.1">2</text>
<text x="91.6" y="49.4">3</text>
<text x="91.6" y="50.5">1</text>
<text x="91.6" y="51.6">4</text>
<text x="95.6" y="52.7">C8</text>
<text x="35.5" y="54.2">IR2104S</text>
<text x="52.2" y="55.3">R6</text>
<text x="52.2" y="57.6">20</text>
<text x="60.1" y="55.8">VT6</text>
<text x="60.1" y="57.4">IRF540NS</text>
<text x="69.6" y="54.6">IRF540NS</text>
<text x="72" y="57.9">20</text>
<text x="83.1" y="54.2">IR2104S</text>
<text x="35.8" y="68.4">1</text>
<text x="35.8" y="70.2">2</text>
<text x="37.3" y="72">MC74HCOOAD</text>
<text x="37.4" y="67.9">U6A</text>
<text x="41.5" y="69.3">3</text>
<text x="48" y="71">9</text>
<text x="49.7" y="70.4">U6C</text>
<text x="53.8" y="71.8">8</text>
<text x="70.5" y="67.2">12</text>
<text x="70.5" y="69">13</text>
<text x="71.9" y="71.1">MC74HCOOAD</text>
<text x="72.1" y="66.6">U6D</text>
<text x="76.1" y="67.8">11</text>
<text x="36.3" y="73.2">4 U6B</text>
<text x="36.3" y="75">5</text>
<text x="37.3" y="76.9">MC74HCOOAD</text>
<text x="41.5" y="74">6</text>
<text x="48" y="72.7">10</text>
<text x="49.6" y="74.4">MC74HCOOAD</text>
</g>
</svg>
